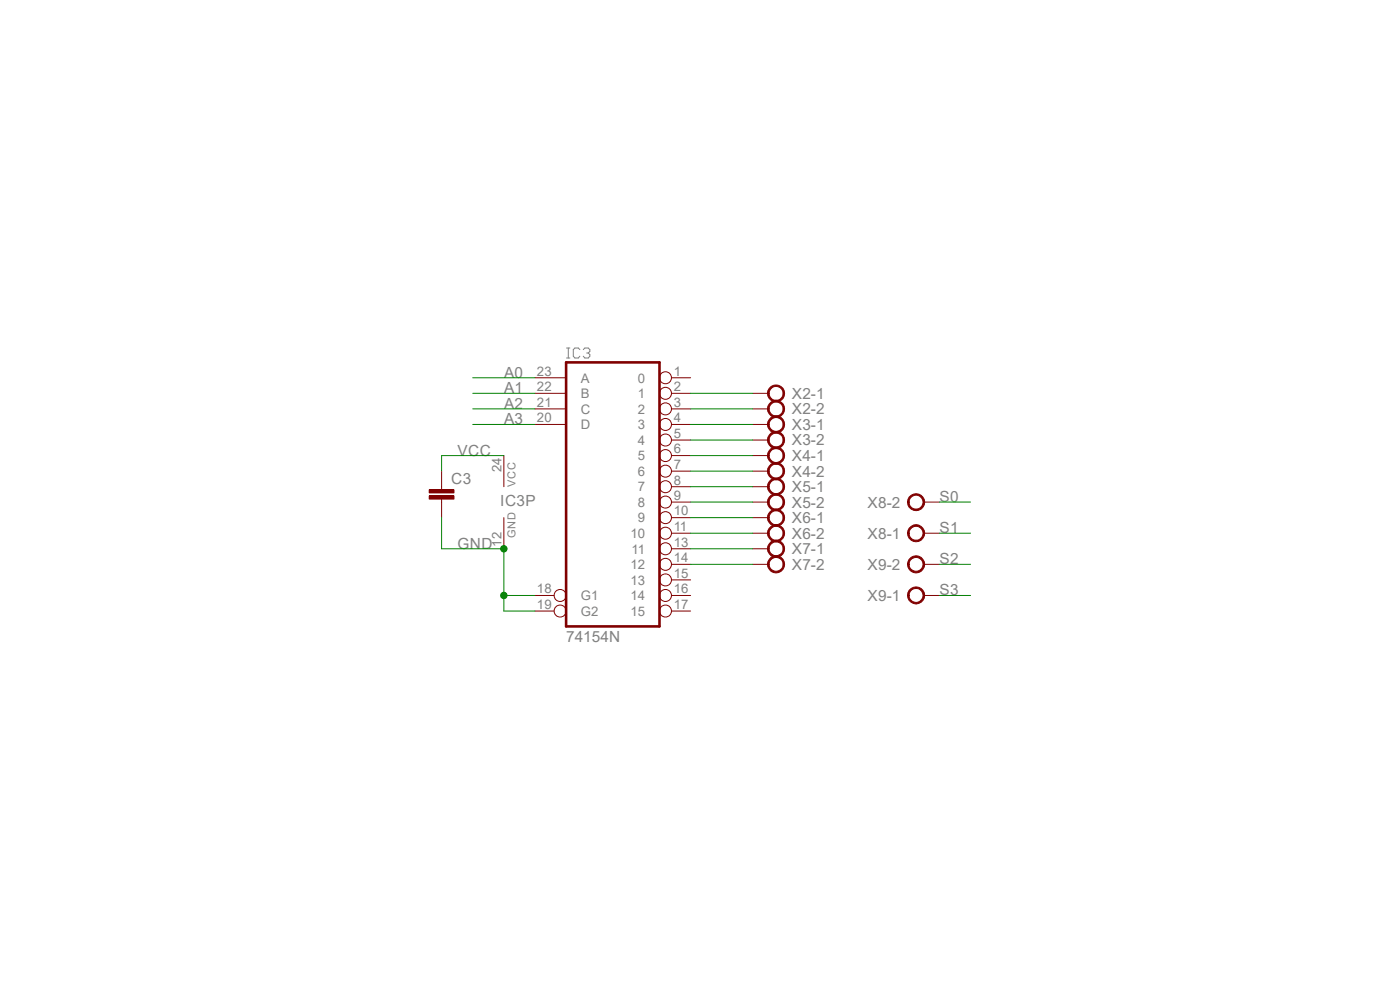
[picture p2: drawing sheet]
<svg xmlns="http://www.w3.org/2000/svg" width="297mm" height="210mm" viewBox="0 0 297 210" stroke-linecap="round" stroke-linejoin="round" font-family="sans-serif">
<path d="M120.2 75.9h.7M120.2 73.8h.7M120.6 73.8v2.1M123 74.2l-.3-.4h-.7l-.4 .4v1.4l.4 .3h.7l.3-.3M123.7 74.2l.4-.4h.7l.3 .4v.3l-.3 .4M124.5 74.9h.3M124.8 74.9l.3 .3v.4l-.3 .3h-.7l-.4-.3" fill="none" stroke="#808080" stroke-width=".21"/>
<path d="M120.1 76.9h19.8v56h-19.8z" fill="none" stroke="#800000" stroke-width=".55"/>
<g fill="none" stroke="#800000" stroke-width=".21">
<path d="M106.9 96.6v6.7M113.5 80.1h6.6M113.5 83.4h6.6M113.5 86.7h6.6M113.5 90h6.6M142.5 80.1h4M142.5 83.4h4M142.5 86.7h4M142.5 90h4M142.5 93.3h4M142.5 96.6h4M142.5 99.9h4"/>
<path d="M106.9 109.8v6.6M142.5 103.3h4M142.5 106.5h4M142.5 109.8h4M142.5 113.1h4M142.5 116.4h4M142.5 119.7h4M113.5 126.3h4M113.5 129.6h4M142.5 123h4M142.5 126.3h4M142.5 129.6h4"/>
<circle cx="141.2" cy="90" r="1.27"/>
<circle cx="141.2" cy="93.3" r="1.27"/>
<circle cx="141.2" cy="80.1" r="1.27"/>
<circle cx="141.2" cy="86.7" r="1.27"/>
<circle cx="141.2" cy="99.9" r="1.27"/>
<circle cx="141.2" cy="96.6" r="1.27"/>
<circle cx="141.2" cy="83.4" r="1.27"/>
<circle cx="141.2" cy="103.2" r="1.27"/>
<circle cx="141.2" cy="119.7" r="1.27"/>
<circle cx="141.2" cy="106.5" r="1.27"/>
<circle cx="141.2" cy="113.1" r="1.27"/>
<circle cx="141.2" cy="116.4" r="1.27"/>
<circle cx="141.2" cy="109.8" r="1.27"/>
<circle cx="118.8" cy="129.6" r="1.27"/>
<circle cx="118.8" cy="126.3" r="1.27"/>
<circle cx="141.2" cy="126.3" r="1.27"/>
<circle cx="141.2" cy="123" r="1.27"/>
<circle cx="141.2" cy="129.6" r="1.27"/>
</g>
<path d="M163.2 82.4a1.82 1.82 0 0 1 2.9 .1 1.82 1.82 0 0 1-1 2.7 1.82 1.82 0 0 1-2.3-1.8h.4a1.49 1.49 0 0 1 2-1.4 1.49 1.49 0 0 1 .5 2.5 1.49 1.49 0 0 1-2.5-.6v-.5h-.4l.1-.5z" fill-rule="evenodd" fill="#800000"/>
<path d="M159.7 83.4h3.3M163.2 82.4a1.82 1.82 0 0 1 2.9 .1 1.82 1.82 0 0 1-1 2.7 1.82 1.82 0 0 1-2.3-1.8h.4a1.49 1.49 0 0 1 2-1.4 1.49 1.49 0 0 1 .5 2.5 1.49 1.49 0 0 1-2.5-.6v-.5h-.4l.1-.5z" fill="none" stroke="#800000" stroke-width=".21"/>
<path d="M163.6 85.3a1.81 1.81 0 0 1 2.7 .8 1.81 1.81 0 0 1-1.3 2.5 1.81 1.81 0 0 1-2.2-1.9h.4a1.49 1.49 0 0 1 2-1.4 1.49 1.49 0 0 1 .5 2.5 1.49 1.49 0 0 1-2.5-.6v-.5h-.4l.1-.5z" fill-rule="evenodd" fill="#800000"/>
<path d="M159.7 86.7h3.3M163.6 85.3a1.81 1.81 0 0 1 2.7 .8 1.81 1.81 0 0 1-1.3 2.5 1.81 1.81 0 0 1-2.2-1.9h.4a1.49 1.49 0 0 1 2-1.4 1.49 1.49 0 0 1 .5 2.5 1.49 1.49 0 0 1-2.5-.6v-.5h-.4l.1-.5z" fill="none" stroke="#800000" stroke-width=".21"/>
<path d="M163.6 88.6a1.82 1.82 0 0 1 2.7 .7 1.82 1.82 0 0 1-1.3 2.5 1.82 1.82 0 0 1-2.2-1.8h.4a1.49 1.49 0 0 1 2-1.4 1.49 1.49 0 0 1 .5 2.5 1.49 1.49 0 0 1-2.5-.6v-.5h-.4l.1-.5z" fill-rule="evenodd" fill="#800000"/>
<path d="M159.7 90h3.3M163.6 88.6a1.82 1.82 0 0 1 2.7 .7 1.82 1.82 0 0 1-1.3 2.5 1.82 1.82 0 0 1-2.2-1.8h.4a1.49 1.49 0 0 1 2-1.4 1.49 1.49 0 0 1 .5 2.5 1.49 1.49 0 0 1-2.5-.6v-.5h-.4l.1-.5z" fill="none" stroke="#800000" stroke-width=".21"/>
<path d="M163.6 91.9a1.82 1.82 0 0 1 2.7 .7 1.82 1.82 0 0 1-1.3 2.5 1.82 1.82 0 0 1-2.2-1.8h.4a1.49 1.49 0 0 1 2-1.4 1.49 1.49 0 0 1 .5 2.5 1.49 1.49 0 0 1-2.5-.6v-.5h-.4l.1-.5z" fill-rule="evenodd" fill="#800000"/>
<path d="M159.7 93.3h3.3M163.6 91.9a1.82 1.82 0 0 1 2.7 .7 1.82 1.82 0 0 1-1.3 2.5 1.82 1.82 0 0 1-2.2-1.8h.4a1.49 1.49 0 0 1 2-1.4 1.49 1.49 0 0 1 .5 2.5 1.49 1.49 0 0 1-2.5-.6v-.5h-.4l.1-.5z" fill="none" stroke="#800000" stroke-width=".21"/>
<path d="M163.6 95.2a1.82 1.82 0 0 1 2.7 .7 1.82 1.82 0 0 1-1.3 2.5 1.82 1.82 0 0 1-2.2-1.8h.4a1.49 1.49 0 0 1 2-1.4 1.49 1.49 0 0 1 .5 2.5 1.49 1.49 0 0 1-2.5-.6v-.5h-.4l.1-.5z" fill-rule="evenodd" fill="#800000"/>
<path d="M159.7 96.6h3.3M163.6 95.2a1.82 1.82 0 0 1 2.7 .7 1.82 1.82 0 0 1-1.3 2.5 1.82 1.82 0 0 1-2.2-1.8h.4a1.49 1.49 0 0 1 2-1.4 1.49 1.49 0 0 1 .5 2.5 1.49 1.49 0 0 1-2.5-.6v-.5h-.4l.1-.5z" fill="none" stroke="#800000" stroke-width=".21"/>
<path d="M163.6 98.5a1.82 1.82 0 0 1 2.7 .7 1.82 1.82 0 0 1-1.3 2.5 1.82 1.82 0 0 1-2.2-1.8h.4a1.49 1.49 0 0 1 2-1.4 1.49 1.49 0 0 1 .5 2.5 1.49 1.49 0 0 1-2.5-.6v-.5h-.4l.1-.5z" fill-rule="evenodd" fill="#800000"/>
<path d="M159.7 99.9h3.3M163.6 98.5a1.82 1.82 0 0 1 2.7 .7 1.82 1.82 0 0 1-1.3 2.5 1.82 1.82 0 0 1-2.2-1.8h.4a1.49 1.49 0 0 1 2-1.4 1.49 1.49 0 0 1 .5 2.5 1.49 1.49 0 0 1-2.5-.6v-.5h-.4l.1-.5z" fill="none" stroke="#800000" stroke-width=".21"/>
<path d="M163.2 102.2a1.82 1.82 0 0 1 2.9 0 1.82 1.82 0 0 1-.9 2.8 1.82 1.82 0 0 1-2.4-1.7h.4a1.49 1.49 0 0 1 2-1.5 1.49 1.49 0 0 1 .5 2.4 1.49 1.49 0 0 1-2.5-.5v-.4h-.4l.1-.6z" fill-rule="evenodd" fill="#800000"/>
<path d="M159.7 103.3h3.3M163.2 102.2a1.82 1.82 0 0 1 2.9 0 1.82 1.82 0 0 1-.9 2.8 1.82 1.82 0 0 1-2.4-1.7h.4a1.49 1.49 0 0 1 2-1.5 1.49 1.49 0 0 1 .5 2.4 1.49 1.49 0 0 1-2.5-.5v-.4h-.4l.1-.6z" fill="none" stroke="#800000" stroke-width=".21"/>
<path d="M163.2 105.5a1.82 1.82 0 0 1 2.9 0 1.82 1.82 0 0 1-1 2.8 1.82 1.82 0 0 1-2.3-1.8h.4a1.49 1.49 0 0 1 2-1.4 1.49 1.49 0 0 1 .5 2.5 1.49 1.49 0 0 1-2.5-.6v-.5h-.4l.1-.5z" fill-rule="evenodd" fill="#800000"/>
<path d="M159.7 106.5h3.3M163.2 105.5a1.82 1.82 0 0 1 2.9 0 1.82 1.82 0 0 1-1 2.8 1.82 1.82 0 0 1-2.3-1.8h.4a1.49 1.49 0 0 1 2-1.4 1.49 1.49 0 0 1 .5 2.5 1.49 1.49 0 0 1-2.5-.6v-.5h-.4l.1-.5z" fill="none" stroke="#800000" stroke-width=".21"/>
<path d="M163.2 108.8a1.82 1.82 0 0 1 2.9 0 1.82 1.82 0 0 1-1 2.8 1.82 1.82 0 0 1-2.3-1.8h.4a1.49 1.49 0 0 1 2-1.4 1.49 1.49 0 0 1 .5 2.5 1.49 1.49 0 0 1-2.5-.6v-.5h-.4l.1-.5z" fill-rule="evenodd" fill="#800000"/>
<path d="M159.7 109.8h3.3M163.2 108.8a1.82 1.82 0 0 1 2.9 0 1.82 1.82 0 0 1-1 2.8 1.82 1.82 0 0 1-2.3-1.8h.4a1.49 1.49 0 0 1 2-1.4 1.49 1.49 0 0 1 .5 2.5 1.49 1.49 0 0 1-2.5-.6v-.5h-.4l.1-.5z" fill="none" stroke="#800000" stroke-width=".21"/>
<path d="M163.2 112.1a1.81 1.81 0 0 1 2.9 .1 1.81 1.81 0 0 1-1 2.7 1.81 1.81 0 0 1-2.3-1.8h.4a1.49 1.49 0 0 1 2-1.4 1.49 1.49 0 0 1 .5 2.5 1.49 1.49 0 0 1-2.5-.6v-.5h-.4l.1-.5z" fill-rule="evenodd" fill="#800000"/>
<path d="M159.7 113.1h3.3M163.2 112.1a1.81 1.81 0 0 1 2.9 .1 1.81 1.81 0 0 1-1 2.7 1.81 1.81 0 0 1-2.3-1.8h.4a1.49 1.49 0 0 1 2-1.4 1.49 1.49 0 0 1 .5 2.5 1.49 1.49 0 0 1-2.5-.6v-.5h-.4l.1-.5z" fill="none" stroke="#800000" stroke-width=".21"/>
<path d="M163.6 114.9a1.82 1.82 0 0 1 2.7 .8 1.82 1.82 0 0 1-1.3 2.5 1.82 1.82 0 0 1-2.2-1.8h.4a1.49 1.49 0 0 1 2-1.4 1.49 1.49 0 0 1 .5 2.5 1.49 1.49 0 0 1-2.5-.6v-.5h-.4l.1-.5z" fill-rule="evenodd" fill="#800000"/>
<path d="M159.7 116.4h3.3M163.6 114.9a1.82 1.82 0 0 1 2.7 .8 1.82 1.82 0 0 1-1.3 2.5 1.82 1.82 0 0 1-2.2-1.8h.4a1.49 1.49 0 0 1 2-1.4 1.49 1.49 0 0 1 .5 2.5 1.49 1.49 0 0 1-2.5-.6v-.5h-.4l.1-.5z" fill="none" stroke="#800000" stroke-width=".21"/>
<path d="M163.6 118.2a1.82 1.82 0 0 1 2.7 .8 1.82 1.82 0 0 1-1.3 2.5 1.82 1.82 0 0 1-2.2-1.8h.4a1.49 1.49 0 0 1 2-1.4 1.49 1.49 0 0 1 .5 2.5 1.49 1.49 0 0 1-2.5-.6v-.5h-.4l.1-.5z" fill-rule="evenodd" fill="#800000"/>
<path d="M159.7 119.7h3.3M163.6 118.2a1.82 1.82 0 0 1 2.7 .8 1.82 1.82 0 0 1-1.3 2.5 1.82 1.82 0 0 1-2.2-1.8h.4a1.49 1.49 0 0 1 2-1.4 1.49 1.49 0 0 1 .5 2.5 1.49 1.49 0 0 1-2.5-.6v-.5h-.4l.1-.5z" fill="none" stroke="#800000" stroke-width=".21"/>
<path d="M192.9 112.1a1.82 1.82 0 0 1 2.9-.1 1.82 1.82 0 0 1-.9 2.8 1.82 1.82 0 0 1-2.4-1.7h.4a1.49 1.49 0 0 1 2-1.3 1.49 1.49 0 0 1 .6 2.3 1.49 1.49 0 0 1-2.4-.1l-.2-.9h-.4z" fill-rule="evenodd" fill="#800000"/>
<path d="M192.9 112.1a1.82 1.82 0 0 1 2.9-.1 1.82 1.82 0 0 1-.9 2.8 1.82 1.82 0 0 1-2.4-1.7h.4a1.49 1.49 0 0 1 2-1.3 1.49 1.49 0 0 1 .6 2.3 1.49 1.49 0 0 1-2.4-.1l-.2-.9h-.4zM196 113.1h3.3" fill="none" stroke="#800000" stroke-width=".21"/>
<path d="M192.9 105.5a1.83 1.83 0 0 1 2.9-.1 1.83 1.83 0 0 1-.9 2.8 1.83 1.83 0 0 1-2.4-1.7h.4a1.48 1.48 0 0 1 2-1.3 1.48 1.48 0 0 1 .6 2.3 1.48 1.48 0 0 1-2.4-.1l-.2-.9h-.4z" fill-rule="evenodd" fill="#800000"/>
<path d="M192.9 105.5a1.83 1.83 0 0 1 2.9-.1 1.83 1.83 0 0 1-.9 2.8 1.83 1.83 0 0 1-2.4-1.7h.4a1.48 1.48 0 0 1 2-1.3 1.48 1.48 0 0 1 .6 2.3 1.48 1.48 0 0 1-2.4-.1l-.2-.9h-.4zM196 106.5h3.3" fill="none" stroke="#800000" stroke-width=".21"/>
<path d="M192.9 125.2a1.83 1.83 0 0 1 2.9 0 1.83 1.83 0 0 1-.8 2.8 1.83 1.83 0 0 1-2.5-1.7h.4a1.48 1.48 0 0 1 1.9-1.4 1.48 1.48 0 0 1 .7 2.3 1.48 1.48 0 0 1-2.4 0l-.2-.9h-.4z" fill-rule="evenodd" fill="#800000"/>
<path d="M192.9 125.2a1.83 1.83 0 0 1 2.9 0 1.83 1.83 0 0 1-.8 2.8 1.83 1.83 0 0 1-2.5-1.7h.4a1.48 1.48 0 0 1 1.9-1.4 1.48 1.48 0 0 1 .7 2.3 1.48 1.48 0 0 1-2.4 0l-.2-.9h-.4zM196 126.3h3.3" fill="none" stroke="#800000" stroke-width=".21"/>
<path d="M193.3 118.2a1.82 1.82 0 0 1 2.7 .8 1.82 1.82 0 0 1-1.3 2.5 1.82 1.82 0 0 1-2.2-1.8h.4a1.49 1.49 0 0 1 2-1.3 1.49 1.49 0 0 1 .6 2.3 1.49 1.49 0 0 1-2.4-.1l-.2-.9h-.4l.4-1z" fill-rule="evenodd" fill="#800000"/>
<path d="M93.7 103.3v.6M93.7 105.9v.6M193.3 118.2a1.82 1.82 0 0 1 2.7 .8 1.82 1.82 0 0 1-1.3 2.5 1.82 1.82 0 0 1-2.2-1.8h.4a1.49 1.49 0 0 1 2-1.3 1.49 1.49 0 0 1 .6 2.3 1.49 1.49 0 0 1-2.4-.1l-.2-.9h-.4l.4-1zM196 119.7h3.3" fill="none" stroke="#800000" stroke-width=".21"/>
<path d="M91.1 105.2h5.2v.7h-5.2z" fill-rule="evenodd" fill="#800000"/>
<path d="M91.1 105.2h5.2v.7h-5.2z" fill="none" stroke="#800000" stroke-width=".21"/>
<path d="M91.1 103.9h5.2v.7h-5.2z" fill-rule="evenodd" fill="#800000"/>
<path d="M93.7 99.9v3.4M91.1 103.9h5.2v.7h-5.2zM93.7 106.5v3.3" fill="none" stroke="#800000" stroke-width=".21"/>
<path d="M100.3 80.1h13.2M100.3 83.4h13.2M100.3 86.7h13.2M100.3 90h13.2M106.9 116.4v13.2h6.6M106.9 126.3h6.6" fill="none" stroke="#008000" stroke-width=".21"/>
<circle cx="106.9" cy="126.3" r=".68" fill="#008000"/>
<g fill="none" stroke="#008000" stroke-width=".21">
<path d="M93.7 116.4h13.2"/>
<circle cx="106.9" cy="126.3" r=".68"/>
</g>
<circle cx="106.9" cy="116.4" r=".68" fill="#008000"/>
<g fill="none" stroke="#008000" stroke-width=".21">
<path d="M106.9 96.6h-13.2v3.3M146.5 83.4h13.2M146.5 86.7h13.2M146.5 90h13.2M146.5 93.3h13.2M146.5 96.6h13.2M146.5 99.9h13.2M93.7 109.8v6.6M146.5 103.3h13.2M146.5 106.5h13.2M146.5 109.8h13.2M146.5 113.1h13.2"/>
<path d="M146.5 116.4h13.2M146.5 119.7h13.2M199.3 106.5h6.6M199.3 113.1h6.6M199.3 119.7h6.6M199.3 126.3h6.6"/>
<circle cx="106.9" cy="116.4" r=".68"/>
</g>
<g font-size="3.3" fill="#808080">
<text x="106.9" y="80.2">A0</text>
<text x="106.9" y="83.4">A1</text>
<text x="106.9" y="86.7">A2</text>
<text x="168" y="84.6">X2-1</text>
<text x="168" y="87.9">X2-2</text>
<text x="106.9" y="90">A3</text>
<text x="168" y="91.2">X3-1</text>
<text x="168" y="94.5">X3-2</text>
<text x="97" y="96.6">VCC</text>
<text x="168" y="97.8">X4-1</text>
<text x="168" y="101.1">X4-2</text>
<text x="95.7" y="102.7">C3</text>
<text x="106.1" y="107.4">IC3P</text>
<text x="168" y="104.4">X5-1</text>
<text x="168" y="107.7">X5-2</text>
<text x="184.1" y="107.7">X8-2</text>
<text x="199.3" y="106.5">S0</text>
<text x="168" y="111">X6-1</text>
<text x="199.3" y="113.1">S1</text>
<text x="97" y="116.4">GND</text>
<text x="168" y="114.3">X6-2</text>
<text x="168" y="117.6">X7-1</text>
<text x="184.1" y="114.3">X8-1</text>
<text x="199.3" y="119.7">S2</text>
<text x="168" y="120.9">X7-2</text>
<text x="184.1" y="120.9">X9-2</text>
<text x="184.1" y="127.5">X9-1</text>
<text x="199.3" y="126.3">S3</text>
<text x="120.1" y="136.2">74154N</text>
</g>
<g font-size="2.8" fill="#808080">
<text x="113.9" y="83">22</text>
<text x="113.9" y="79.7">23</text>
<text x="123.2" y="81.2">A</text>
<text x="135.3" y="81.2">0</text>
<text x="142.9" y="79.7">1</text>
<text x="142.9" y="83">2</text>
<text x="113.9" y="89.6">20</text>
<text x="113.9" y="86.3">21</text>
<text x="123.2" y="87.8">C</text>
<text x="123.2" y="84.5">B</text>
<text x="135.3" y="84.5">1</text>
<text x="135.3" y="87.8">2</text>
<text x="142.9" y="86.3">3</text>
<text x="142.9" y="89.6">4</text>
<text x="123.2" y="91">D</text>
<text x="135.3" y="91.1">3</text>
<text x="135.3" y="94.4">4</text>
<text x="142.9" y="92.9">5</text>
<text x="106.4" y="100.2" transform="rotate(-90 106.4 100.2)">24</text>
<text x="135.3" y="97.7">5</text>
<text x="135.3" y="100.9">6</text>
<text x="142.9" y="96.2">6</text>
<text x="142.9" y="99.5">7</text>
<text x="135.3" y="104.2">7</text>
<text x="135.3" y="107.5">8</text>
<text x="142.9" y="102.8">8</text>
<text x="142.9" y="106.1">9</text>
<text x="135.3" y="110.8">9</text>
<text x="142.9" y="109.3">10</text>
<text x="142.9" y="112.7">11</text>
<text x="106.4" y="116" transform="rotate(-90 106.4 116)">12</text>
<text x="133.7" y="114.1">10</text>
<text x="133.9" y="117.4">11</text>
<text x="142.9" y="116">13</text>
<text x="142.9" y="119.3">14</text>
<text x="113.9" y="125.9">18</text>
<text x="133.7" y="120.7">12</text>
<text x="133.7" y="124">13</text>
<text x="142.9" y="122.6">15</text>
<text x="142.9" y="125.9">16</text>
<text x="113.9" y="129.2">19</text>
<text x="123.2" y="127.3">G1</text>
<text x="123.2" y="130.6">G2</text>
<text x="133.7" y="127.3">14</text>
<text x="133.7" y="130.6">15</text>
<text x="142.9" y="129.2">17</text>
</g>
<g font-size="2.3" fill="#808080">
<text x="109.4" y="103.2" transform="rotate(-90 109.4 103.2)">VCC</text>
<text x="109.4" y="114.1" transform="rotate(-90 109.4 114.1)">GND</text>
</g>
</svg>
